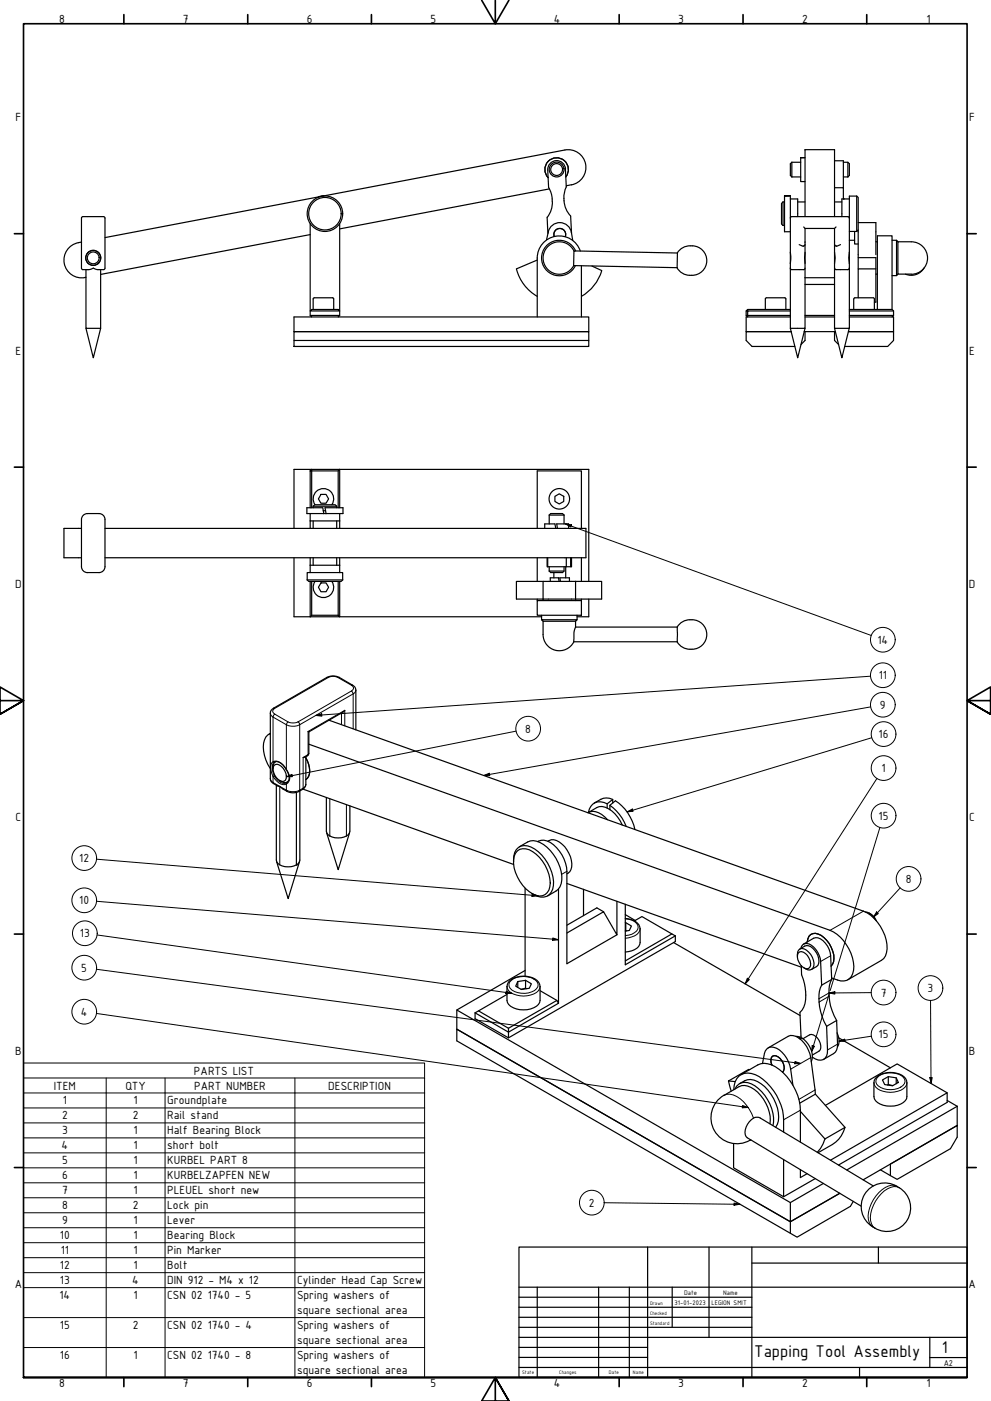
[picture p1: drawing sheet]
<svg xmlns="http://www.w3.org/2000/svg" width="420mm" height="594mm" viewBox="0 0 420 594" stroke-linecap="round" stroke-linejoin="round" font-family="sans-serif">
<!-- layer: Visible (ISO) -->
<g fill="none" stroke="#000" stroke-width=".51">
<path d="M232.6 79.6a11.9 11.9 0 0 1-.6 12.6M239.5 63.6a7.5 7.5 0 0 1 8.8 6 7.5 7.5 0 0 1-6 8.8M239.5 63.6l-195 37.1M239.7 71.7l.4 7.5a10.6 10.6 0 0 0-1 6M239.8 71.7a3.8 3.8 0 0 0-4-3.6 3.8 3.8 0 0 0-3.6 4l.4 7.5M239.9 75a5 5 0 0 0-.6-6.9 5 5 0 0 0-6.9 .4 5 5 0 0 0 0 6.9M242.3 78.3l-2.2 .5M335.7 68.8v6.2M335.7 68.8l-.6 .6v5l.6 .6M335.7 75h3.8M335.7 68.8h3.8M339.5 66.8h1.8z"/>
<path d="M339.5 66.9v10.1h1.8M353.8 79.6h3.8v4.8M353.8 68.2h3.8v11.4M357.6 68.8h1.9l.6 .6v5l-.6 .6M357.6 75h1.9M359.5 68.8v6.2M34.5 92.5v21.2l.7 .6a6.4 6.4 0 0 0 4.4-.6 6.1 6.1 0 0 0 4.3 .6l.6-.6v-21.2M44.5 92.5l-.6-.6h-8.7l-.7 .6M131.5 94.8v39M131.5 99.5l-88.8 16.9M137.3 83.1l-2.3 .4M144 94.8v39"/>
<path d="M232 92.1l.3 6.9M232.9 80.1l-88.9 17M239.2 85.1a10 10 0 0 0 2.8 6.5M241.9 91.7l.4 7.1M242.2 98.5a5 5 0 0 0-4.8-4.1 5 5 0 0 0-4.9 3.9l-.8 3.4M242.3 98.5l.5 3.5M332 85.6l-.7 .7v8.7l.7 .6M332 85.6v10M332 95.6h.6M332 85.6h.6M332.6 83h2.5zM332.6 83.1v15.2h2.5"/>
<path d="M335.1 83v30.7M335.1 84.4h3.1v7.5M338.2 85.6h3.1M340.7 96.2l.6 .7h12.5l.7-.7M341.3 91.9v-28.4h12.5v28.4M341.3 96.9v20.9M353.8 96.9v20.9M353.8 85.6h3.1M360 92.5l-.6-.6h-23.7l-.6 .6M360.1 84.4h-3.2v7.5M360.1 98.1h3.1M362.3 98.1v5.4h1.6"/>
<path d="M363.2 83.2l.7 .5v13.8l-.7 .6M363.2 83.2h-3.1v30.5M363.2 83.2v14.9M363.9 97.5v11.8h7.4v18.8h-.6M363.9 94.4h7.4v13.6M33.2 102.9a7.5 7.5 0 0 0-5.9 9 7.5 7.5 0 0 0 9.1 5.7M34.5 102.7l-1.3 .2M36.4 114.3v24.9h6.3v-24.9M41.8 111.5a3.2 3.2 0 0 0-1.5-5.2 3.2 3.2 0 0 0-4 3.8 3.2 3.2 0 0 0 5.2 1.8l.4-.3M227.8 110.3l-8.8 3.8a18.8 18.8 0 0 0 8.8 11.6M235 100.3a2.51 2.51 0 0 1 2.4-3.4 2.51 2.51 0 0 1 2.2 3.4M243.3 106.4l43.9 .9-.1 6.2-43.9-.9z"/>
<path d="M243.3 106.4a6.9 6.9 0 0 0-10.4-2.4 6.9 6.9 0 0 0-.2 10.7 6.9 6.9 0 0 0 10.5-2M244 106.4a7.5 7.5 0 0 0-11.4-3 7.5 7.5 0 0 0-.2 11.8 7.5 7.5 0 0 0 11.5-2.5M246 106.5a9.4 9.4 0 0 0-10.4-6.3 9.4 9.4 0 0 0-7.8 9.2v25M246.5 112.7v21.7M251 112.8l4.1 1.9M255.1 114.8a18.8 18.8 0 0 1-8.6 10.9M287.2 107.3a6.7 6.7 0 0 1 8.8-2.5 6.7 6.7 0 0 1 2.9 8.7 7 7 0 0 1-11.9 0M335.1 113.7v25.5h6.2v-21.4M335.1 107v4.7M335.1 113.7l.6 .6h5M338.8 103.7l1.9 .7M341.3 107v4.7"/>
<path d="M341.3 117.8h12.5M341.3 103.7l-.6 .6M341.3 113.7l-.6 .6M353.8 107l.3 2.3-.3 2.4M353.9 103.7l.6 .6M353.9 113.7l.6 .6h4.9l.6-.6M356.4 103.7l-1.9 .7M360.1 113.7v25.5h-6.3v-21.4M360.1 107l-.2 2.3 .2 2.4M360.1 101.9h2.2M363.9 109.3v4.7M371.3 114h-7.4v12.3"/>
<path d="M371.3 102.5h.7M371.3 116.2h.7M378.2 101.9h1.9M378.2 116.9h1.9M380.7 102.5h5.6a6.9 6.9 0 0 1 7 6.9 6.9 6.9 0 0 1-7 6.8h-5.6zM380.7 102.5l-.6-.6v15l.6-.7M391.8 113.6a6.3 6.3 0 0 1-7.9 2.6M36.4 139.2l3.2 12.5 3.1-12.5M124.7 134.4h124.9v6.2h-124.9zM132.1 131.2h11.3l.6 .7h-12.5zM132.1 134.4l-.6-.6h12.5l-.6 .6M141 126.3l.5 .4v4.5"/>
<path d="M141 126.3h-8l-.2 .4v4.5M316.4 133.8h.6v.6zM316.4 131.9v1.9M317 131.2v.7h-.6zM317 133.8h18.1M317 131.2h18.1M324.5 131.2v-4.5l.2-.4h8l.5 .4v4.5M335.1 134.4h-18.7v6.2h19.1h-19.1v3.8l2.4 2.5h18.2M335.1 131.9h-18.1v1.9M335.1 139.2l3.1 12.5 3.1-12.5M341.3 134.4h12.5M341.3 120.6h12.5"/>
<path d="M341.3 133.8h12.5M353.8 139.2l3.1 12.5 3.1-12.5M360.1 134.4h18.7v6.2h-19.1h19.1v3.8l-2.4 2.5h-18.3M360.1 131.2h18.1l.6 .7M360.1 133.8h18.7M360.1 131.9h18.7M361.9 131.2l.3-4.9h8l.5 .4v4.5M372 131.2v-31.2h6.2v31.2M378.8 131.9v1.9M378.8 133.8l-.6 .6M124.7 144.4h124.9v2.5h-124.9zM124.7 144.4v-3.8h124.9v3.8"/>
<path d="M341 140.6h13.2h-.4v3.8l1.7 1.7M341.3 140.6v3.8l-1.7 1.7M131.5 199.7v15.6M132.1 199v.7h-.6zM143.4 199.7v15.6M37 217.8h5M37.1 217.8l-1.6 .5-.7 .9-.3 1.1M42 217.8l1.6 .5 .7 .9 .2 1.1M131.5 217.8v6.3M132.1 215.3v-15.6h11.3l.6-.7v16.3M132.8 214.7l.6-.7h8.7l.6 .7M132.8 214.7v.6"/>
<path d="M132.8 214.7h9.9M133.6 214a4.3 4.3 0 0 1 3.5-6.8 4.3 4.3 0 0 1 3.6 6.8M136.1 209.6h2.1l1.1 2-1.1 1.8h-2.1l-1.1-1.8zM137 216.6h1M137.3 217.8l-.5-2.5h-6.7v2.5h15.3v-2.5h-7.6l.4 2.5M142.7 214.7v.6M144 217.8v6.3M232.9 218.4h6.2M232.9 218.4l.6-.6h5l.6 .6M232.9 218.4v3.8M235.3 210.5l1.8-1.1 1.9 1.1v2.1l-1.9 1.1-1.8-1.1zM239.1 218.4v3.8"/>
<path d="M34.5 220.3v20l.6 1.6 .8 .6 1.2 .3M34.5 224.1h-7.4v12.4h7.4M44.5 220.3v20l-.5 1.6-.9 .6-1.1 .3M44.5 224.1h203.9v12.4h-203.9M124.7 224.1v-25.1h124.9v47.5M124.7 236.5v25h6.8M131.5 236.5v6.3M131.5 239.7h12.5M131.5 220.9h12.5M132.8 220.9v3.2M132.8 236.5v3.2M142.7 220.9v3.2"/>
<path d="M142.7 236.5v3.2M144 236.5v6.3M227.8 224.1v-24.4h18.7v24.4M227.8 236.5v10M230.9 224.1v-1.9h4.4l.3 1.9M232 236.5v3.8h.2M232.2 236.5v3.8M236.3 224.1l-.3-1.9h5v1.9M240.1 236.5v3.8h1.8v-3.8M242.3 236.5v3.8h-.4M246.5 236.5v10M37 242.8h5"/>
<path d="M130.2 245.9l.7 .6h13.8l.6-.6M130.2 245.9v-3.1h15.1v3.1M130.2 245.9h15.1M131.5 246.5v15M132.1 246.5v14.4l-.6 .6M133.6 246.6a4.3 4.3 0 0 0 3.5 6.8 4.3 4.3 0 0 0 3.6-6.8M136.1 247.2h2.1l1.1 1.8-1.1 1.9h-2.1l-1.1-1.9zM143.4 246.5v14.4M144 246.5v15h85.6M227.8 254.7h18.7v6.2h-18.7zM227.8 254v.7M230.3 246.5h-11.4v7.5h11.4"/>
<path d="M230.3 254v.7M230.4 254h13.5M232.2 240.3h7.9M232.9 242.2h6.2M232.9 240.3v1.9M233.3 246.5v-1.5h3.5l.2 1.5M234.8 242.8v2.2M237.6 246.5l-.2-1.5h4v1.5M239.1 240.3v1.9l-.6 .6h-5l-.6-.6M239.8 240.3v4.7M244 246.5h-13.7v7.5M244 246.5h11.1v7.5h-11.1"/>
<path d="M244 246.5v8.2M246.5 254v.7M249.6 254v7.5h-4.9M132.1 260.9h11.3M143.4 260.9l.6 .6h-12.5M229.6 260.9v1.9M230.3 263.4l-.7-.6h15.1l-.7 .6M244 265.9l-.1 .3a12.8 12.8 0 0 0-.6 5.9h43.8v-6.2M244 265.9v-2.5h-13.7v5.6a6.9 6.9 0 0 0 5.2 6.7 6.9 6.9 0 0 0 7.8-3.5M244 265.9h43.1M244.7 260.9v1.9M287.1 265.9a6.7 6.7 0 0 1 8.8-2.6 6.7 6.7 0 0 1 3.1 8.6 7 7 0 0 1-11.9 .3"/>
<path d="M114.6 311.1a6.4 6.4 0 0 0-2.8 7.4 17.6 17.6 0 0 0 2.8 7.4M114.6 311l-.5 .2M130.6 310.2l.3 .2M130.9 315.6l221 78.9a18.1 18.1 0 0 1 10 17 4.7 4.7 0 0 1-6.8 4.1l-2.5-.9M139.5 305.4l226.6 81a17.5 17.5 0 0 1 9.8 17.6l-1.3 2.5-1 .8-14.1 8.2M146.2 301.2l-.7 .7-14.6 8.5v9.2l-.5 .8M150.9 309.5v-16.9a2.24 2.24 0 0 0-1.4-2.1l-5.7-3.3a5.7 5.7 0 0 0-5.2 0l-22.6 13.1a2.32 2.32 0 0 0-1.4 2.1v27.8a4.2 4.2 0 0 0 3.4 3.2l.6 .1a7 7 0 0 0 10.2 .9l.9-1.8v-11.8M116.1 324.6a2.03 2.03 0 0 1 3.1 .3 5.1 5.1 0 0 1 1.8 5.9 2.03 2.03 0 0 1-3-.2 5.3 5.3 0 0 1-1.9-6zM116.3 323.1a4.6 4.6 0 0 1 5 3.2l.6 .9a3.3 3.3 0 0 1-.5 4.8M116.8 323l.1-.1a3.1 3.1 0 0 0-1.1 3.2M117.2 333v31.7a4.4 4.4 0 0 0 5 2.9 4.4 4.4 0 0 0 4.9-2.9v-29.3M118.6 331a2.9 2.9 0 0 0 3.3 .6h-.1"/>
<path d="M128.5 334.6l89.2 32M129.7 321.3a8.6 8.6 0 0 1 .7 8.7l-.7 .6M130.4 320.5l-1.9 .7M138.4 338.2v14.3a4.4 4.4 0 0 0 5 2.8 4.4 4.4 0 0 0 4.9-2.8v-10.8M259.8 339a5.5 5.5 0 0 0-5-.1l-2.9 1.6M148.2 353.1l-4.8 15.7-4.9-15.6M220.2 359.1a7.3 7.3 0 0 1 8.8-1.8 17.7 17.7 0 0 1 8.9 17.4 7.7 7.7 0 0 1-5.7 5.2M228 356.8a5.5 5.5 0 0 1 6.6 1.4 16 16 0 0 1 5.7 11.3v39.2l21.3-12.3M232.3 356.7a4.5 4.5 0 0 1 6 1.2 10.9 10.9 0 0 1 3.8 10.9l-.5 .9-1.3 .9M249.3 344.6a6 6 0 0 1 7 1.8l1.3 1.2M257.4 340.8a5 5 0 0 0-7.9 3.7l3.5-2.1a6.9 6.9 0 0 1 7.7 2.6l2.3 3.1 .8 1.8M258.5 343.3h.1"/>
<path d="M258.6 343.3v-1.8l2.3-1.9a19.2 19.2 0 0 1 8.3 12.2M258.6 341.5a19.6 19.6 0 0 1 6.9 8.9M259.8 340.5v-1.5l-2.4 1.8v1.8M127 365.3l-4.8 15.7-4.9-15.6M217.7 365.4a6 6 0 0 1 3.3-6.7 9.3 9.3 0 0 1 8.7 3.9 16.8 16.8 0 0 1 4.6 14.5 4.6 4.6 0 0 1-6.6 2.9l-2.2-1.1M219.4 360.8a6.2 6.2 0 0 1 7.9 1.4 16.5 16.5 0 0 1 5.8 13.8 4.4 4.4 0 0 1-7.2 3.1 16.3 16.3 0 0 1-7.9-16zM222.6 376.7v37.2M236.8 377v48.4M240.3 374.6l99.4 35.5M247.4 377.1v11.2M255.9 386.6l-2.9-1.6-12.7 7.3M261.6 382.2v14.2l-5.7-9.8-15.6 9"/>
<path d="M265.1 389.5a5.8 5.8 0 0 1 6.3 4.3v5.9a5 5 0 0 1-4.9 3.8l-1.4 .2M265.1 391.3l2.6 1.4-.9 1.9-1.7 .2M265.1 387.8l4.2 2.5M265.1 383.4v25.7l21.2-12.3M265.3 391.3l-.2 3.3M265.3 394.5l.3 .3M269 390.5l3.2-1.8 14.1 8.1M284.9 396l-19.8 11.5M285.6 399.7l53.6 30.9M286.3 396.8v2.5l-70.7 40.8-14.2-8.1v-2.5M342.3 399.4a3.2 3.2 0 0 1 4.6-3.3 11.5 11.5 0 0 1 6.5 11.7l-1 1.9M366.8 386.7a5 5 0 0 1 4.1 3"/>
<path d="M368.4 387.1l.7 .5a5.5 5.5 0 0 1 2.4 2.8M216.3 415.7a9.6 9.6 0 0 1 12 .8l.7 1.8v5.9a5.5 5.5 0 0 1-5.5 4 8.5 8.5 0 0 1-8.4-3.1l-.2-6.8 .7-1.8zM219.5 416.2l3.3-.5 2.5 1.5-.9 1.9-3.4 .5-2.4-1.4zM219.5 416.2v2.5M222.6 411.5l-28.9 16.8v8.1l141.4 81.7v-8.2l-141.4-81.6M222.8 419l-1.9 .5M222.8 415.7v3.3l.3 .3M338.1 405.5a2.65 2.65 0 0 1 1.9-3.3 6.6 6.6 0 0 1 4.7 8.2 2.06 2.06 0 0 1-3.1 .4l-.7-.4M338.5 404.1a3.1 3.1 0 0 1 4.5 2.1 3.5 3.5 0 0 1-.2 4.5 4.4 4.4 0 0 1-4.5-3.8l-.2-2.1zM339.1 402.4l2.1-1.2a4.4 4.4 0 0 1 5 2.9 4.5 4.5 0 0 1 0 5.8l-2.1 1.2M339.5 402.2a2.58 2.58 0 0 1 1.9-2.1 2.58 2.58 0 0 1 2.6 .7 9.5 9.5 0 0 1 3.9 6.9l.5 10M339.7 409.5l.2 3.9a19.9 19.9 0 0 1 .9 13.6l-1.6 2.3 .5 11"/>
<path d="M340.7 400.3l4.2-2.4a5.2 5.2 0 0 1 5.9 3.3l.7 1.4 .7 2.7 .4 10M348.4 417.7a19.2 19.2 0 0 0 1 15.5l1.1 2M352.6 415.3a18.3 18.3 0 0 0 .2 13.3l1.9 4.1M352.6 415.3l-4.2 2.4M201.4 429.5l14.2 8.2v-1.7M202.9 428.7l12.7 7.3M214.9 421.7l-13.5 7.8M215.6 436l20.5-11.8 .7 1.2-21.2 12.3v2.4M229 420.1l7.1 4.1M337.4 439.5l1.8 .3M350.5 435.2l.3 10a3.4 3.4 0 0 1-1.2 3.7 3.4 3.4 0 0 1-3.9 .1l-1.3-.7M354.7 432.7l.4 10.1a4.2 4.2 0 0 1-1.7 4l-4.2 2.4"/>
<path d="M354.7 432.7l-4.2 2.5M354.9 437.9a6.4 6.4 0 0 1 .2 6M308.9 458.4l1.1 4.3M308.9 458.4l2.8 .2M313.6 459.5a6.7 6.7 0 0 1 9.1 .1 18.4 18.4 0 0 1 7.3 15.7l-1.1 2.7M314.1 455.7l7.1-4.1a8.6 8.6 0 0 1 9.2 1.9 23.8 23.8 0 0 1 8.9 17.3v13.5M317.9 453.6l-.5-.1-8.5 4.9M323.3 450.9l.8-4.2a3.2 3.2 0 0 1 5.1-2.2 12.3 12.3 0 0 1 6 8.9l1 6.8M325.7 444.3l8.4-4.8a5.9 5.9 0 0 1 6.9 2.9 14 14 0 0 1 2.7 6.1l2 15.5-6.6 3.8M327.3 451.6a3.4 3.4 0 0 1 .2-3.7 3.9 3.9 0 0 1 4.6 3 3.2 3.2 0 0 1-.3 3.7M338.7 440.2l.5-.4v.7M339.3 440.6l.6-.5a9.2 9.2 0 0 1 4.1 10"/>
<path d="M340.4 440.5l2.8-1.7a4.4 4.4 0 0 1 4.8 4.6l-.3 1.8-3.3 2.2M355.6 440.1l21.9 12.7M371.9 456.5a9.6 9.6 0 0 1 12 .8l.6 1.8v5.9a5.4 5.4 0 0 1-5.4 4 8.4 8.4 0 0 1-8.4-3.1l-.2-6.8 .1-.9zM374.1 457.9l2.5-1.4 3.4 .5 .9 2-2.5 1.4-3.3-.5zM376.6 459.8l2 .5M376.6 456.5v3.3l-.3 .3M380 457v2.5M311.1 462.1a6.3 6.3 0 0 1 6-7.1 13.5 13.5 0 0 1 9.5 5.7 24.2 24.2 0 0 1 5.6 19.3M311.7 461.7a4.7 4.7 0 0 1 6.8-2.1 17.8 17.8 0 0 1 9.2 17.7M326.5 476.5a16.1 16.1 0 0 0-9.5-16l-2.5-.2-7.6 4.1a11 11 0 0 0-3.9 15.3 11 11 0 0 0 15.3 3.6M339.3 471.3l10.5 11.7M345.7 464l12.6 14.1-8.5 4.9"/>
<path d="M349.9 468.7l30.5-17.6 21.2 12.3-49.5 28.6M358.3 478.1a12.3 12.3 0 0 1-5.4 7.2l-6.1 3.5M401.6 466.6l4.2 2.5M401.6 463.4v4.1l-46.1 26.5M405.8 469.1v8.1l-39.8 23.1M405.8 469.1l-46.8 27M311 484.9v10.3l21.2 12.3 13.4-7.7M332.2 491.7v15.8M339.3 496v3.3l2.9-1.6M349.8 483l-1.9 4-1.4 1.6M373.3 496l7.1 4.1 22.6-13 2.8-4.9v-5l-28.3 16.4v4.9M349.1 501.8l-14 8.1"/>
<path d="M361.8 509.4l-1.2 2.1-22.7 13.1-144.2-83.2v-5l141.4 81.7 20.9-12.1-20.9 12.1v4.9M370.3 502.9l-47.9-28.8a3.5 3.5 0 0 0-4.7 1.6 5.9 5.9 0 0 0-1.4 6.2l48.8 29.6M381.2 503.6a10.1 10.1 0 0 1 2.7 14.8 10.1 10.1 0 0 1-15 1.1 10 10 0 0 1-1.7-14 10 10 0 0 1 14.1-1.8"/>
<circle cx="236" cy="71.9" r="3.1"/>
<circle cx="236" cy="71.9" r="2.51"/>
<circle cx="137.8" cy="90.6" r="7.5"/>
<circle cx="137.8" cy="90.6" r="6.9"/>
<circle cx="39.5" cy="109.4" r="3.1"/>
<circle cx="39.5" cy="109.4" r="2.51"/>
<circle cx="237.1" cy="211.5" r="4.4"/>
</g>
<g fill="#000">
<circle cx="357.6" cy="84.4" r=".25"/>
<circle cx="125.7" cy="366.7" r=".25"/>
</g>
<!-- layer: Visible Narrow (ISO) -->
<g fill="none" stroke="#000" stroke-width=".42">
<path d="M138.6 287.2l.5 .1M139.1 287.3l-22.6 13.1M143.3 287.3l5.7 3.2M143.8 287.2l-.5 .1a4.4 4.4 0 0 0-4.2 0M149 293l-22.6 13.1M149.5 290.5h-.5l.9 1v.6l-.9 .9 .7 1.2 .7-.4 .5-1.2M114.6 302.4l.5 1.2 .7 .5M115.8 304.1v18.9a4.1 4.1 0 0 1 4.9 2.2l.7 1M115.8 304.1l5.6 3.2M116 300.3l.5 .1a1.28 1.28 0 0 0-.9 1.2 1.28 1.28 0 0 0 .9 1.2M116.5 302.8l-.7 1.3M116.5 302.8l5.6 3.3"/>
<path d="M121.4 307.3a6.3 6.3 0 0 0 5.7 0M121.4 307.3v18.9M126.4 306.1l.7 1.2M126.4 306.1l-1.7 .4-2.6-.4-.7 1.2M127.1 307.3l22.6-13.1v14.8M127.1 307.3v27.8M130.6 319.9l-.2 .6M130.6 319.9l-2.1 1.3v13l-1.4 .9M130.9 319.6l-.3 .3M144.8 302.4v4.8M146.2 307.8v-6.6l-15.6 9v9.7M114.6 330.2l1.4 2.1"/>
<path d="M116.3 323.2l-.5-.2a3.8 3.8 0 0 0-.8 4.2 6.7 6.7 0 0 0 5.7 5.5 3.3 3.3 0 0 0 1.3-5.5l-.6-1M116.3 323.2a5.5 5.5 0 0 0 0 5.7M116.3 323.1v.1M118.6 333.5v33.2M121.4 332a4.6 4.6 0 0 1-5.1-3.1l-.5 .3v2.6l2.8 1.7M121.4 326.2l-.1 .1M121.5 331.9l-.1 3.2-2.8-1.6M125.7 336v30.7M127.1 335.1l-.2 .4M127.1 335.1a6.3 6.3 0 0 1-5.7 0l.2 .4M129.7 332.6l-1.4 2.1M139.8 338.7v15.8"/>
<path d="M146.9 341.2v13.3M240.3 369.5l-2.2 1.2M265.1 389.6a5 5 0 0 1 5.5 3.6 5.2 5.2 0 0 1-5.5 3.5M271.4 393.8a5 5 0 0 1-4.9 3.9l-1.4 .2M366.1 386.4l-14.2 8.1M214.9 418.3a5.3 5.3 0 0 0 5.5 3.9 9.6 9.6 0 0 0 7.9-2.1l.7-1.8M216.9 415.6a8.5 8.5 0 0 1 11 1.1 2.86 2.86 0 0 1-2.5 3.9 8.9 8.9 0 0 1-9.1-1.5 2.3 2.3 0 0 1 .6-3.5zM352.2 405.3l-4.3 2.4M351.5 421l-4.3 2.5M351.5 422.4l-4.2 2.5M343.7 448.5l-8.5 4.9M355.1 442.8l-4.3 2.4"/>
<path d="M370.5 459.1a5.3 5.3 0 0 0 5.5 4 8.5 8.5 0 0 0 8.4-3.1l.1-.9M371.9 457a8.6 8.6 0 0 1 11.1-.1 2.48 2.48 0 0 1-1.1 4.1 8.6 8.6 0 0 1-10.2-1.3l-.3-1.8zM307 464.5a7.4 7.4 0 0 1 8.2 2.6 19.6 19.6 0 0 1 4.3 7M339.3 470.8l-7.1 4M345.6 462.2l-6.9 4M318.3 483.3l-.4 .2M380.3 503.1a6.7 6.7 0 0 0-7.7 2.6 13.4 13.4 0 0 0-4 12.7l1.4 1.8M381.3 503.7a6.7 6.7 0 0 0-7.7 2.6 13.4 13.4 0 0 0-4.1 12.7l1.5 1.8"/>
</g>
<!-- layer: Symbol (ISO) -->
<g fill="none" stroke="#000" stroke-width=".42">
<path d="M239.8 222.2l2.5 .3-.3 1zM239.8 222.2l129.6 47.3M369.1 286.7l-235.2 16.7M369.1 299.8l-164 29M133.9 303.4l2.5-.7 .1 1zM218.8 310l-97.4 19.3M369.6 312.8l-103.7 31.5M121.4 329.3l2.4-.9 .2 .9zM205.1 328.8l2.4-.9 .1 1zM371.8 330.1l-55.9 87.1M265.9 344.3l2.2-1.2 .3 .9zM373.1 350.9l-21.1 69.1"/>
<path d="M41 364.3l187.1 15.5M225.6 379.1l2.5 .7-2.5 .3zM381.6 376.5l-11.3 12.3M41 382.2l195.8 16.3M41.2 396.5l175.8 24.7M234.4 397.7l2.4 .8-2.5 .3zM371.7 386.7l.7 .7-2.1 1.4zM40.9 411l298.6 39.9M316.9 414.8l.8 .6-1.8 1.8zM40.9 429.7l276.3 39.9M214.6 420.3l2.4 .9-2.6 .1zM351.5 421l2.4-.5v1z"/>
<path d="M351.5 421.5l-7.4 24.4M369.4 420.9l-17.9 .1M369.4 439.4l-13.7 2.1M394.5 424.3l.3 35.2M10 457.1v-6.3h170v6.3M10 457.1h170v6.4M10 457.1v127h170v-120.6M45 457.1v127M70 457.1v127M125 457.1v127M337.1 450.1l2.4 .8-2.6 .2zM344.4 443.3l.9 .3-1.2 2.3z"/>
<path d="M355.7 441.5l2.4-.8 .2 .9zM394.2 457l1-.1-.4 2.6zM10 463.5h170M10 469.8h170M10 476.2h170M314.8 468.8l2.4 .8-2.5 .1zM10 482.5h170M10 488.9h170M10 495.2h170M10 501.6h170M10 507.9h170M10 514.3h170"/>
<path d="M256.2 510l57.5 .6M311.2 510.1l2.5 .5-2.5 .5zM10 520.6h170M10 527h170M10 533.3h170M10 539.7h170M10 546h170M10 558.7h170M10 571.4h170"/>
<circle cx="374.3" cy="271.3" r="5.2"/>
<circle cx="374.3" cy="286.3" r="5.2"/>
<circle cx="374.3" cy="298.8" r="5.2"/>
<circle cx="223.9" cy="309" r="5.2"/>
<circle cx="374.6" cy="311.3" r="5.2"/>
<circle cx="374.6" cy="325.7" r="5.2"/>
<circle cx="374.6" cy="345.9" r="5.2"/>
<circle cx="35.7" cy="363.9" r="5.2"/>
<circle cx="385.2" cy="372.7" r="5.2"/>
<circle cx="35.7" cy="381.8" r="5.2"/>
<circle cx="36" cy="395.7" r="5.2"/>
<circle cx="35.7" cy="410.3" r="5.2"/>
<circle cx="394.5" cy="419" r="5.2"/>
<circle cx="35.7" cy="429" r="5.2"/>
<circle cx="374.6" cy="438.6" r="5.2"/>
<circle cx="374.6" cy="420.9" r="5.2"/>
<circle cx="250.9" cy="510" r="5.2"/>
</g>
<!-- layer: Border (ISO) -->
<g fill="none" stroke="#000" stroke-width=".7">
<path d="M52.5 6.2v3.9M105 6.2v3.9M157.5 6.2v3.9M204.2 .1l5.8 10v-10M215.8 .1l-5.8 10M262.5 6.2v3.9M315 6.2v3.9M367.5 6.2v3.9M6.1 99.1h3.9M410 99.1h3.9M6.1 198.1h3.9M410 198.1h3.9"/>
<path d="M0 297.1h10l-10-5.8v11.6l10-5.8-10 5.8M420 297.1h-10l10-5.8v11.6l-10-5.8 10 5.8M6.1 396.1h3.9M410 396.1h3.9M6.1 495.1h3.9M410 495.1h3.9M10 584.1v-574h400v574h-400h400M52.5 584.1v3.9M105 584.1v3.9M157.5 584.1v3.9M210 594.1v-10l-5.8 10h11.6l-5.8-10 5.8 10M262.5 584.1v3.9"/>
<path d="M315 584.1v3.9M367.5 584.1v3.9"/>
</g>
<!-- layer: Title (ISO) -->
<g fill="none" stroke="#000" stroke-width=".51">
<path d="M220 528.8h190v55.3h-190zM274.6 528.8v55.3M300.6 528.8v38.3M318.8 535.6h91.2M318.8 528.8v55.3M372.4 528.8v6.8M220 550.1h98.8M220 554.3h98.8M220 558.6h98.8M220 545.8h190M227.8 545.8v38.3M253.8 545.8v38.3"/>
<path d="M266.8 545.8v38.3M285 545.8v17M220 562.8h98.8M220 579.9h190M220 567.1h190M220 571.3h54.6M220 575.6h54.6M364.4 579.9v4.2M394.2 575.7h15.8M394.2 567.1v12.8"/>
</g>
<!-- layer: Symbol (ISO) -->
<g fill="#000">
<path d="M239.8 222.2l2.5 .3-.3 1z" fill-rule="evenodd"/>
<path d="M133.9 303.4l2.5-.7 .1 1z" fill-rule="evenodd"/>
<path d="M121.4 329.3l2.4-.9 .2 .9z" fill-rule="evenodd"/>
<path d="M205.1 328.8l2.4-.9 .1 1z" fill-rule="evenodd"/>
<path d="M265.9 344.3l2.2-1.2 .3 .9z" fill-rule="evenodd"/>
<path d="M225.6 379.1l2.5 .7-2.5 .3z" fill-rule="evenodd"/>
<path d="M234.4 397.7l2.4 .8-2.5 .3z" fill-rule="evenodd"/>
<path d="M371.7 386.7l.7 .7-2.1 1.4z" fill-rule="evenodd"/>
<path d="M316.9 414.8l.8 .6-1.8 1.8z" fill-rule="evenodd"/>
<path d="M214.6 420.3l2.4 .9-2.6 .1z" fill-rule="evenodd"/>
<path d="M351.5 421l2.4-.5v1z" fill-rule="evenodd"/>
<path d="M337.1 450.1l2.4 .8-2.6 .2z" fill-rule="evenodd"/>
<path d="M344.4 443.3l.9 .3-1.2 2.3z" fill-rule="evenodd"/>
<path d="M355.7 441.5l2.4-.8 .2 .9z" fill-rule="evenodd"/>
<path d="M394.2 457l1-.1-.4 2.6z" fill-rule="evenodd"/>
<path d="M314.8 468.8l2.4 .8-2.5 .1z" fill-rule="evenodd"/>
<path d="M311.2 510.1l2.5 .5-2.5 .5z" fill-rule="evenodd"/>
</g>
<g font-size="7.7">
<text x="319.8" y="575.2">Tapping Tool Assembly</text>
<text x="399.4" y="573.9">1</text>
</g>
<g font-size="5.4">
<text x="25" y="9.7">8</text>
<text x="77.5" y="9.7">7</text>
<text x="130" y="9.7">6</text>
<text x="182.5" y="9.7">5</text>
<text x="234.8" y="9.7">4</text>
<text x="287.5" y="9.7">3</text>
<text x="340" y="9.7">2</text>
<text x="392.9" y="9.7">1</text>
<text x="6.6" y="51.3">F</text>
<text x="410.9" y="51.3">F</text>
<text x="6.6" y="150.3">E</text>
<text x="410.9" y="150.3">E</text>
<text x="6.5" y="249.3">D</text>
<text x="410.8" y="249.3">D</text>
<text x="372" y="273">14</text>
<text x="372.6" y="288.1">11</text>
<text x="373.1" y="300.6">9</text>
<text x="222.7" y="310.7">8</text>
<text x="372.5" y="313">16</text>
<text x="373.7" y="327.4">1</text>
<text x="372.5" y="347.6">15</text>
<text x="6.6" y="348.3">C</text>
<text x="410.9" y="348.3">C</text>
<text x="33.6" y="365.7">12</text>
<text x="384" y="374.4">8</text>
<text x="33.6" y="383.5">10</text>
<text x="33.9" y="397.5">13</text>
<text x="34.5" y="412.1">5</text>
<text x="373.4" y="422.6">7</text>
<text x="393.3" y="420.8">3</text>
<text x="34.3" y="430.8">4</text>
<text x="372.5" y="440.3">15</text>
<text x="6.5" y="447.3">B</text>
<text x="410.8" y="447.3">B</text>
<text x="82.2" y="455.6">PARTS LIST</text>
<text x="22.8" y="462">ITEM</text>
<text x="53.1" y="462">QTY</text>
<text x="82.3" y="462">PART NUMBER</text>
<text x="139.2" y="462">DESCRIPTION</text>
<text x="26.6" y="468.3">1</text>
<text x="56.6" y="468.3">1</text>
<text x="70.9" y="468.3">Groundplate</text>
<text x="26.3" y="474.7">2</text>
<text x="56.3" y="474.7">2</text>
<text x="70.9" y="474.7">Rail stand</text>
<text x="26.3" y="481">3</text>
<text x="56.6" y="481">1</text>
<text x="70.9" y="481">Half Bearing Block</text>
<text x="26.1" y="487.4">4</text>
<text x="56.6" y="487.4">1</text>
<text x="70.9" y="487.4">short bolt</text>
<text x="26.3" y="493.7">5</text>
<text x="56.6" y="493.7">1</text>
<text x="70.9" y="493.7">KURBEL PART 8</text>
<text x="26.3" y="500.1">6</text>
<text x="56.6" y="500.1">1</text>
<text x="70.9" y="500.1">KURBELZAPFEN NEW</text>
<text x="26.3" y="506.4">7</text>
<text x="56.6" y="506.4">1</text>
<text x="70.9" y="506.4">PLEUEL short new</text>
<text x="26.3" y="512.8">8</text>
<text x="56.3" y="512.8">2</text>
<text x="70.9" y="512.8">Lock pin</text>
<text x="249.7" y="511.7">2</text>
<text x="26.3" y="519.1">9</text>
<text x="56.6" y="519.1">1</text>
<text x="70.9" y="519.1">Lever</text>
<text x="25.4" y="525.5">10</text>
<text x="56.6" y="525.5">1</text>
<text x="70.9" y="525.5">Bearing Block</text>
<text x="25.8" y="531.8">11</text>
<text x="56.6" y="531.8">1</text>
<text x="70.9" y="531.8">Pin Marker</text>
<text x="25.4" y="538.2">12</text>
<text x="56.6" y="538.2">1</text>
<text x="70.9" y="538.2">Bolt</text>
<text x="25.4" y="544.5">13</text>
<text x="56.1" y="544.5">4</text>
<text x="70.9" y="544.5">DIN 912 - M4 x 12</text>
<text x="125.9" y="544.5">Cylinder Head Cap Screw</text>
<text x="6.3" y="546.3">A</text>
<text x="25.2" y="550.9">14</text>
<text x="56.6" y="550.9">1</text>
<text x="70.9" y="550.9">CSN 02</text>
<text x="88.1" y="550.9">1740 - 5</text>
<text x="125.9" y="550.9">Spring washers of</text>
<text x="410.6" y="546.3">A</text>
<text x="125.9" y="557.2">square sectional area</text>
<text x="25.4" y="563.6">15</text>
<text x="56.3" y="563.6">2</text>
<text x="70.9" y="563.6">CSN 02</text>
<text x="88.1" y="563.6">1740 - 4</text>
<text x="125.9" y="563.6">Spring washers of</text>
<text x="125.9" y="569.9">square sectional area</text>
<text x="25.4" y="576.3">16</text>
<text x="56.6" y="576.3">1</text>
<text x="70.9" y="576.3">CSN 02</text>
<text x="88.1" y="576.3">1740 - 8</text>
<text x="125.9" y="576.3">Spring washers of</text>
<text x="25" y="588">8</text>
<text x="77.5" y="588">7</text>
<text x="125.9" y="582.6">square sectional area</text>
<text x="130" y="588">6</text>
<text x="182.5" y="588">5</text>
<text x="234.8" y="588">4</text>
<text x="287.5" y="588">3</text>
<text x="340" y="588">2</text>
<text x="392.9" y="588">1</text>
</g>
<text font-size="3.9" x="400.1" y="579">A2</text>
<g font-size="3">
<text x="290" y="549.1">Date</text>
<text x="306.6" y="549.1">Name</text>
<text x="286" y="553.3">31-01-2023</text>
<text x="301.6" y="553.3">LEGION SMIT</text>
</g>
<g font-size="2.3">
<text x="275.6" y="553.3">Drawn</text>
<text x="275.6" y="557.6">Checked</text>
<text x="275.6" y="561.8">Standard</text>
<text x="221.4" y="582.7">State</text>
<text x="237.1" y="582.5">Changes</text>
<text x="258.2" y="582.7">Date</text>
<text x="268.4" y="582.7">Name</text>
</g>
</svg>
